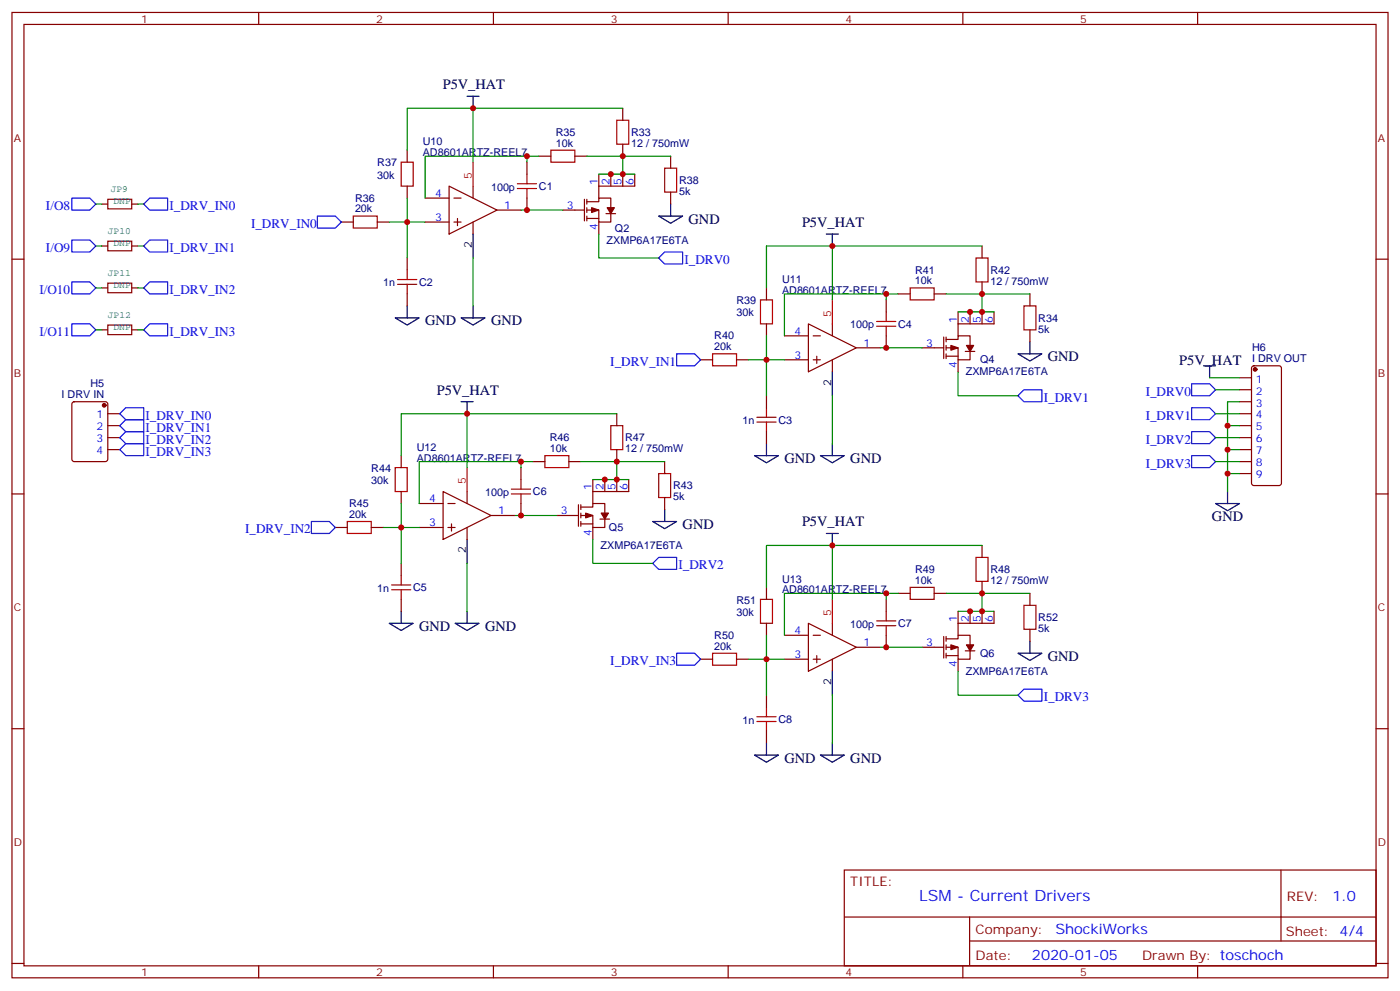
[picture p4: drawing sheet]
<svg xmlns="http://www.w3.org/2000/svg" width="412mm" height="292mm" viewBox="0 0 412 292" stroke-linecap="round" stroke-linejoin="round" font-family="sans-serif">
<g fill="none" stroke="#870000" stroke-width=".35">
<path d="M3.5 3.7h405.4v284.3h-405.4zM7.1 7.2h398.2v277.3h-398.2zM76.2 3.7v3.5M145.3 3.7v3.5M214.5 3.7v3.5M283.6 3.7v3.5M352.8 3.7v3.5M183.4 31.9v3.5M119.9 44.2v3.6M119.9 54.8v3.5M125.2 58.3h7.1M132.3 54.8l14.1 7.1-14.1 7z"/>
<path d="M133.7 58.3h2.1M139.3 54.8v3.5M155.2 47.8v3.5M155.2 58.3v3.6M158.7 46h3.6M169.3 46h3.6M172.2 58.7v6.4M172.9 59.4h3.5v-1.1h3.5v2.9M172.9 58.7v1.4M176.4 51.3v7M179.9 51.3v3.5M183.4 42.5v3.5"/>
<path d="M183.4 51.3v3.5M187 51.3v3.5h-10.6M197.6 46v3.5M197.6 56.6v3.5M3.5 76.3h3.6M100.5 65.4h3.6M111.1 65.4h3.6M119.9 76v3.5M125.2 65.4h7.1M133.7 65.4h2.1M134.8 64.3v2.2M139.3 65.4v3.5"/>
<path d="M146.4 61.9h7.1M165.8 61.9h6.4M172.9 61.9h3.5v3.5h3.5v-2.5M172.9 64.3h3.5M172.9 61.2v1.4M172.9 63.6v1.5M176.4 65.4v3.5M178.5 62.9h2.8M289.3 72.5v3.5M405.3 76.3h3.6M119.9 86.6v3.5M225.8 84.8v3.5"/>
<path d="M225.8 95.4v3.5M231.1 98.9h7M238.1 95.4l14.1 7-14.1 7.1zM239.5 98.9h2.2M245.2 95.4v3.5M261.1 88.3v3.6M261.1 98.9v3.5M264.6 86.6h3.5M275.2 86.6h3.5M278 99.3v6.3M278.7 100h3.5v-1.1h3.6v2.8M278.7 99.3v1.4"/>
<path d="M282.2 91.9v7M285.8 91.9v3.5M289.3 83v3.6M289.3 91.9v3.5M292.8 91.9v3.5h-10.6M303.4 86.6v3.5M303.4 97.2v3.5M21.4 118.5l.5-.2h9.1l.7 .5v16.5l-.4 .6-9.4 .1-.7-.5v-16.5zM206.4 106h3.5M217 106h3.5M225.8 116.6v3.5M231.1 106h7"/>
<path d="M239.5 106h2.2M240.6 104.9v2.1M245.2 106v3.5M252.2 102.4h7.1M271.6 102.4h6.4M278.7 102.4h3.5v3.6h3.6v-2.5M278.7 104.9h3.5M278.7 101.7v1.5M278.7 104.2v1.4M282.2 106v3.5M284.3 103.5h2.9M365.1 111.3h3.6"/>
<path d="M365.1 114.8h3.6M365.1 118.3h3.6M368.9 107.9l.5-.2h7.4l.6 .5 .1 34.1-.5 .7h-7.6l-.7-.4v-34.2zM31.7 121.8h3.6M31.7 125.4h3.6M31.7 128.9h3.6M31.7 132.4h3.6M118.2 134.2v3.5M153.5 137.7v3.6M157 136h3.5M167.6 136h3.5M181.7 121.8v3.6"/>
<path d="M181.7 132.4v3.6M195.8 136v3.5M225.8 127.1v3.6M365.1 136h3.6M365.1 121.8h3.6M365.1 125.4h3.6M365.1 128.9h3.6M365.1 132.4h3.6M365.1 139.5h3.6M3.5 145.5h3.6M98.8 155.4h3.5M109.4 155.4h3.5"/>
<path d="M118.2 144.8v3.5M123.5 155.4h7M123.5 148.3h7M130.5 144.8l14.1 7-14.1 7.1zM131.9 155.4h2.2M131.9 148.3h2.2M133 154.3v2.1M137.6 144.8v3.5M137.6 155.4v3.5M144.6 151.8h7.1M153.5 148.3v3.5M164 151.8h6.4"/>
<path d="M170.4 148.7v6.3M171.1 149.4h3.5v-1.1h3.6v2.8M171.1 151.8h3.5v3.6h3.6v-2.5M171.1 154.3h3.5M171.1 148.7v1.4M171.1 151.1v1.4M171.1 153.6v1.4M174.6 141.3v7M174.6 155.4v3.5M176.7 152.9h2.9M178.2 141.3v3.5M181.7 141.3v3.5"/>
<path d="M185.2 141.3v3.5h-10.6M195.8 146.5v3.6M405.3 145.5h3.6M118.2 165.9v3.6M118.2 176.5v3.6M225.8 173v3.5M261.1 176.5v3.6M264.6 174.8h3.5M275.2 174.8h3.5M289.3 160.7v3.5M289.3 171.2v3.6M303.4 174.8v3.5"/>
<path d="M206.4 194.2h3.5M217 194.2h3.5M225.8 183.6v3.5M231.1 194.2h7M231.1 187.1h7M238.1 183.6l14.1 7-14.1 7.1zM239.5 194.2h2.2M239.5 187.1h2.2M240.6 193.1v2.1M245.2 183.6v3.5M245.2 194.2v3.5M252.2 190.6h7.1"/>
<path d="M261.1 187.1v3.5M271.6 190.6h6.4M278 187.5v6.3M278.7 188.2h3.5v-1.1h3.6v2.8M278.7 190.6h3.5v3.6h3.6v-2.5M278.7 187.5v1.4M278.7 189.9v1.4M278.7 192.4v1.4M278.7 193.1h3.5M282.2 180.1v7M282.2 194.2v3.5M284.3 191.7h2.9"/>
<path d="M285.8 180.1v3.5M289.3 180.1v3.5M292.8 180.1v3.5h-10.6M303.4 185.3v3.6M3.5 214.6h3.6M225.8 204.8v3.5M225.8 215.3v3.6M405.3 214.6h3.6M248.7 256.3h156.6v28.2h-156.6zM377.3 256.3v20.9M248.7 270.1h156.5M285.6 277.2h119.6"/>
<path d="M285.6 270.1v14.1M3.5 283.8h3.6M76.2 284.5v3.5M145.3 284.5v3.5M214.5 284.5v3.5M283.6 284.5v3.5M352.8 284.5v3.5M405.3 283.8h3.6"/>
</g>
<g fill="none" stroke="#a10000" stroke-width=".35">
<path d="M181.7 35.4h3.5v7.1h-3.5zM118.2 47.8h3.5v7h-3.5zM152.4 55.5h5.6M152.4 54.1h5.6M155.2 51.3v2.8M155.2 55.5v2.8M162.3 44.2h7v3.6h-7zM195.8 49.5h3.5v7.1h-3.5zM104.1 63.6h7v3.6h-7zM119.9 79.5v2.8M287.5 76h3.5v7h-3.5zM117.1 83.7h5.7"/>
<path d="M117.1 82.3h5.7M119.9 83.7v2.9M224 88.3h3.5v7.1h-3.5zM258.2 96.1h5.7M258.2 94.7h5.7M261.1 91.9v2.8M261.1 96.1v2.8M268.1 84.8h7.1v3.5h-7.1zM301.6 90.1h3.6v7.1h-3.6zM209.9 104.2h7.1v3.5h-7.1zM116.4 137.7h3.5v7.1h-3.5zM160.5 134.2h7.1v3.5h-7.1z"/>
<path d="M179.9 125.4h3.5v7h-3.5zM194 139.5h3.6v7h-3.6zM223 124.3h5.6M223 122.9h5.6M225.8 120.1v2.8M225.8 124.3v2.8M102.3 153.6h7.1v3.5h-7.1zM150.6 145.5h5.7M150.6 144.1h5.7M153.5 141.3v2.8M153.5 145.5v2.8M115.4 173.7h5.6"/>
<path d="M115.4 172.3h5.6M118.2 169.5v2.8M118.2 173.7v2.8M224 176.5h3.5v7.1h-3.5zM268.1 173h7.1v3.5h-7.1zM287.5 164.2h3.5v7h-3.5zM301.6 178.3h3.6v7h-3.6zM209.9 192.4h7.1v3.5h-7.1zM258.2 184.3h5.7M258.2 182.9h5.7M261.1 180.1v2.8M261.1 184.3v2.8"/>
<path d="M223 212.5h5.6M223 211.1h5.6M225.8 208.3v2.8M225.8 212.5v2.8"/>
</g>
<g fill="#870000" stroke="#870000" stroke-width=".35">
<path d="M174.3 61.2l2.1 .7-2.1 .7z"/>
<path d="M178.9 61.2h2.1l-1.1 1.7z"/>
<path d="M280.1 101.7l2.1 .7-2.1 .8z"/>
<path d="M284.7 101.7h2.1l-1 1.8z"/>
<path d="M172.5 151.1l2.1 .7-2.1 .7z"/>
<path d="M177.1 151.1h2.1l-1 1.8z"/>
<path d="M280.1 189.9l2.1 .7-2.1 .7z"/>
<path d="M284.7 189.9h2.1l-1 1.8z"/>
<circle cx="30.7" cy="119.4" r=".53"/>
<circle cx="369.7" cy="108.8" r=".53"/>
</g>
<path d="M31.7 58.7h7.1v2.8h-7.1zM30 60.1h1.7M30 72.5h1.7M31.7 71h7.1v2.9h-7.1zM38.8 60.1h1.8M38.8 72.5h1.8M30 84.8h1.7M30 97.2h1.7M31.7 83.4h7.1v2.8h-7.1zM31.7 95.7h7.1v2.9h-7.1zM38.8 84.8h1.8M38.8 97.2h1.8" fill="none" stroke="#850000" stroke-width=".35"/>
<g fill="none" stroke="#000" stroke-width=".35">
<path d="M137.6 28.4h3.5M139.3 28.4v3.5M139.3 68.9v7.1M194 63.6h7.1l-3.5 2.2zM197.6 60.1v3.5M243.4 68.9h3.5M245.2 68.9v3.6M116.4 93.6h7.1l-3.6 2.1zM119.9 90.1v3.5M135.8 93.6h7.1l-3.6 2.1zM139.3 90.1v3.5M135.8 118.3h3.5"/>
<path d="M137.6 118.3v3.5M245.2 109.5v7.1M299.9 104.2h7l-3.5 2.1zM303.4 100.7v3.5M354.5 107.7h3.6M356.3 107.7v3.6M222.2 134.2h7.1l-3.5 2.1zM225.8 130.7v3.5M241.7 134.2h7l-3.5 2.1zM245.2 130.7v3.5M137.6 158.9v7M192.3 153.6h7l-3.5 2.1z"/>
<path d="M195.8 150.1v3.5M243.4 157.1h3.5M245.2 157.1v3.6M358.1 148.3h7l-3.5 2.1zM361.6 144.8v3.5M114.7 183.6h7l-3.5 2.1zM118.2 180.1v3.5M134.1 183.6h7l-3.5 2.1zM137.6 180.1v3.5M245.2 197.7v7.1M299.9 192.4h7l-3.5 2.1zM303.4 188.9v3.5"/>
<path d="M225.8 218.9v3.5M245.2 218.9v3.5M222.2 222.4h7.1l-3.5 2.1zM241.7 222.4h7l-3.5 2.1z"/>
</g>
<path d="M139.3 47.8v7M245.2 88.3v7.1M137.6 137.7v7.1M245.2 176.5v7.1" fill="none" stroke="#f00" stroke-width=".35"/>
<g fill="none" stroke="#00f" stroke-width=".35">
<path d="M21.2 58.3h5.3l1.7 1.8-1.7 1.8h-5.3zM21.2 70.7h5.3l1.7 1.8-1.7 1.7h-5.3zM42.3 60.1l1.8-1.8h5.3v3.6h-5.3zM42.3 72.5l1.8-1.8h5.3v3.5h-5.3zM93.5 63.6h5.3l1.7 1.8-1.7 1.8h-5.3zM195.8 74.2h5.3v3.6h-5.3l-1.8-1.8zM21.2 83h5.3l1.7 1.8-1.7 1.8h-5.3zM21.2 95.4h5.3l1.7 1.8-1.7 1.7h-5.3zM42.3 84.8l1.8-1.8h5.3v3.6h-5.3zM44.1 95.4h5.3v3.5h-5.3l-1.8-1.7zM199.3 104.2h5.3l1.8 1.8-1.8 1.7h-5.3zM301.6 114.8h5.3v3.5h-5.3l-1.7-1.7z"/>
<path d="M351 113h5.3l1.8 1.8-1.8 1.8h-5.3zM37 120.1h5.3v3.5h-5.3l-1.7-1.8zM37 123.6h5.3v3.5h-5.3l-1.7-1.7zM37 127.1h5.3v3.6h-5.3l-1.7-1.8zM37 130.7h5.3v3.5h-5.3l-1.7-1.8zM351 120.1h5.3l1.8 1.7-1.8 1.8h-5.3zM351 127.1h5.3l1.8 1.8-1.8 1.8h-5.3zM351 134.2h5.3l1.8 1.8-1.8 1.7h-5.3zM91.7 153.6h5.3l1.8 1.8-1.8 1.7h-5.3zM194 164.2h5.3v3.5h-5.3l-1.7-1.8zM199.3 192.4h5.3l1.8 1.8-1.8 1.7h-5.3zM299.9 204.8l1.7-1.8h5.3v3.5h-5.3z"/>
</g>
<g fill="none" stroke="#008700" stroke-width=".35">
<path d="M139.3 31.9h-19.4v12.3M139.3 31.9v15.9M139.3 31.9h44.1M119.9 58.3v7.1h-5.2M155.2 46v1.8M158.7 46h-33.5v12.3M172.9 46h24.7M183.4 46v5.3h-7M183.4 51.3h3.6M28.2 60.1h1.8M28.2 72.5h1.8M40.6 60.1h1.7"/>
<path d="M40.6 72.5h1.7M125.2 65.4h-5.3v10.6M139.3 76v14.1M153.5 61.9h12.3M176.4 68.9v7.1h17.6M245.2 72.5h44.1M28.2 84.8h1.8M28.2 97.2h1.8M40.6 84.8h1.7M40.6 97.2h1.7M225.8 98.9v7.1h-5.3M225.8 84.8v-12.3h19.4v15.8"/>
<path d="M261.1 86.6v1.7M264.6 86.6h-33.5v12.3M278.7 86.6h10.6v5.3h3.5M282.2 91.9h7.1M289.3 86.6h14.1M231.1 106h-5.3v10.6M245.2 116.6v14.1M259.3 102.4h12.3M282.2 109.5v7.1h17.7M356.3 111.3h8.8M358.1 114.8h7M365.1 118.3h-3.5v7.1"/>
<path d="M137.6 121.8h-19.4v12.4M153.5 136v1.7M157 136h-33.5v12.3M171.1 136h24.7M181.7 121.8h-44.1v15.9M181.7 136v5.3h3.5M358.1 121.8h7M358.1 128.9h7M358.1 136h7M365.1 139.5h-3.5v5.3M365.1 132.4h-3.5v7.1M365.1 125.4h-3.5v7"/>
<path d="M118.2 148.3v7.1h-5.3M123.5 155.4h-5.3v10.5M151.7 151.8h12.3M174.6 158.9v7h17.7M174.6 141.3h7.1M137.6 165.9v14.2M245.2 160.7h-19.4v12.3M245.2 160.7v15.8M245.2 160.7h44.1M261.1 174.8v1.7M264.6 174.8h-33.5v12.3M278.7 174.8h24.7"/>
<path d="M289.3 174.8v5.3h-7.1M225.8 187.1v7.1h-5.3M231.1 194.2h-5.3v10.6M259.3 190.6h12.3M282.2 197.7v7.1h17.7M289.3 180.1h3.5M245.2 204.8v14.1"/>
</g>
<g fill="#c00">
<circle cx="285.8" cy="180.1" r=".88"/>
<circle cx="181.7" cy="136" r=".88"/>
<circle cx="285.8" cy="91.9" r=".88"/>
<circle cx="289.3" cy="91.9" r=".88"/>
<circle cx="183.4" cy="51.3" r=".88"/>
<circle cx="179.9" cy="51.3" r=".88"/>
<circle cx="289.3" cy="86.6" r=".88"/>
<circle cx="139.3" cy="31.9" r=".88"/>
<circle cx="245.2" cy="160.7" r=".88"/>
<circle cx="361.6" cy="125.4" r=".88"/>
<circle cx="361.6" cy="139.5" r=".88"/>
<circle cx="261.1" cy="174.8" r=".88"/>
<circle cx="225.8" cy="194.2" r=".88"/>
<circle cx="118.2" cy="155.4" r=".88"/>
<circle cx="153.5" cy="136" r=".88"/>
<circle cx="225.8" cy="106" r=".88"/>
<circle cx="155.2" cy="61.9" r=".88"/>
<circle cx="155.2" cy="46" r=".88"/>
<circle cx="119.9" cy="65.4" r=".88"/>
<circle cx="361.6" cy="132.4" r=".88"/>
<circle cx="137.6" cy="121.8" r=".88"/>
<circle cx="245.2" cy="72.5" r=".88"/>
<circle cx="261.1" cy="190.6" r=".88"/>
<circle cx="153.5" cy="151.8" r=".88"/>
<circle cx="261.1" cy="102.4" r=".88"/>
<circle cx="183.4" cy="46" r=".88"/>
<circle cx="181.7" cy="141.3" r=".88"/>
<circle cx="178.2" cy="141.3" r=".88"/>
<circle cx="289.3" cy="174.8" r=".88"/>
<circle cx="289.3" cy="180.1" r=".88"/>
<circle cx="261.1" cy="86.6" r=".88"/>
</g>
<text font-size="4.6" fill="#00f" x="270.8" y="265.3">LSM - Current Drivers</text>
<g font-size="4.2">
<text x="130.4" y="26.2">P5V_HAT</text>
<text x="202.8" y="65.9">GND</text>
<text x="236.2" y="66.8">P5V_HAT</text>
<text x="125.2" y="95.9">GND</text>
<text x="144.6" y="95.9">GND</text>
<text x="308.7" y="106.4">GND</text>
<text x="347.4" y="107.4">P5V_HAT</text>
<text x="128.6" y="116.2">P5V_HAT</text>
<text x="231.1" y="136.4">GND</text>
<text x="250.5" y="136.4">GND</text>
<text x="201.1" y="155.8">GND</text>
<text x="236.2" y="155">P5V_HAT</text>
<text x="357" y="153.6">GND</text>
<text x="123.5" y="185.8">GND</text>
<text x="142.9" y="185.8">GND</text>
<text x="308.7" y="194.6">GND</text>
<text x="231.1" y="224.6">GND</text>
<text x="250.5" y="224.6">GND</text>
</g>
<g font-size="4.2" fill="#00f">
<text x="392.5" y="265.5">1.0</text>
<text x="310.9" y="275.1">ShockiWorks</text>
<text x="304" y="282.9">2020-01-05</text>
</g>
<g font-size="3.9" fill="#00f">
<text x="13.5" y="61.9">I/O8</text>
<text x="49.9" y="61.9">I_DRV_IN0</text>
<text x="73.9" y="67.2">I_DRV_IN0</text>
<text x="13.5" y="74.2">I/O9</text>
<text x="49.9" y="74.2">I_DRV_IN1</text>
<text x="201.6" y="77.8">I_DRV0</text>
<text x="11.6" y="86.6">I/O10</text>
<text x="49.9" y="86.6">I_DRV_IN2</text>
<text x="11.6" y="98.9">I/O11</text>
<text x="49.9" y="98.9">I_DRV_IN3</text>
<text x="179.8" y="107.7">I_DRV_IN1</text>
<text x="307.4" y="118.3">I_DRV1</text>
<text x="337.5" y="116.6">I_DRV0</text>
<text x="42.9" y="123.6">I_DRV_IN0</text>
<text x="337.5" y="123.6">I_DRV1</text>
<text x="42.9" y="127.1">I_DRV_IN1</text>
<text x="42.9" y="130.7">I_DRV_IN2</text>
<text x="337.5" y="130.7">I_DRV2</text>
<text x="42.9" y="134.2">I_DRV_IN3</text>
<text x="337.5" y="137.7">I_DRV3</text>
<text x="72.2" y="157.1">I_DRV_IN2</text>
<text x="199.8" y="167.7">I_DRV2</text>
<text x="179.8" y="195.9">I_DRV_IN3</text>
<text x="307.4" y="206.5">I_DRV3</text>
</g>
<g font-size="3.9" fill="#800">
<text x="250.5" y="260.8">TITLE:</text>
<text x="379.1" y="265.5">REV:</text>
<text x="287.4" y="275">Company:</text>
<text x="378.7" y="275.7">Sheet: 4/4</text>
<text x="287.4" y="282.7">Date:</text>
<text x="336.4" y="282.8">Drawn By: toschoch</text>
</g>
<g font-size="3.2" fill="#800">
<text x="41.6" y="6.7">1</text>
<text x="110.8" y="6.7">2</text>
<text x="179.9" y="6.7">3</text>
<text x="249.1" y="6.7">4</text>
<text x="318.2" y="6.7">5</text>
<text x="4.1" y="41.8">A</text>
<text x="405.9" y="41.8">A</text>
<text x="4.1" y="110.9">B</text>
<text x="405.9" y="110.9">B</text>
<text x="4.1" y="180.1">C</text>
<text x="405.9" y="180.1">C</text>
<text x="4.1" y="249.2">D</text>
<text x="405.9" y="249.2">D</text>
<text x="41.6" y="287.5">1</text>
<text x="110.8" y="287.5">2</text>
<text x="179.9" y="287.5">3</text>
<text x="249.1" y="287.5">4</text>
<text x="318.2" y="287.5">5</text>
</g>
<g font-size="3.2" fill="#000080">
<text x="163.7" y="40">R35</text>
<text x="185.9" y="40.1">R33</text>
<text x="124.5" y="46">AD8601ARTZ-REEL7</text>
<text x="124.5" y="42.8">U10</text>
<text x="163.7" y="43.2">10k</text>
<text x="185.9" y="43.3">12 / 750mW</text>
<text x="111.1" y="52.6">30k</text>
<text x="111.1" y="49">R37</text>
<text x="104.6" y="59.4">R36</text>
<text x="144.6" y="56.1">100p</text>
<text x="158.7" y="56">C1</text>
<text x="200" y="57.4">5k</text>
<text x="200" y="54.2">R38</text>
<text x="104.6" y="62.6">20k</text>
<text x="178.7" y="71.8">ZXMP6A17E6TA</text>
<text x="181.2" y="68.2">Q2</text>
<text x="230.4" y="83.4">U11</text>
<text x="269.5" y="83.7">10k</text>
<text x="269.5" y="80.6">R41</text>
<text x="291.7" y="83.9">12 / 750mW</text>
<text x="291.7" y="80.6">R42</text>
<text x="112.9" y="84.4">1n</text>
<text x="123.5" y="84.2">C2</text>
<text x="217" y="89.6">R39</text>
<text x="230.4" y="86.6">AD8601ARTZ-REEL7</text>
<text x="217" y="93.2">30k</text>
<text x="305.9" y="94.8">R34</text>
<text x="210.4" y="100">R40</text>
<text x="250.5" y="96.7">100p</text>
<text x="264.6" y="96.5">C4</text>
<text x="305.9" y="98">5k</text>
<text x="210.4" y="103.2">20k</text>
<text x="288.7" y="107">Q4</text>
<text x="368.8" y="106.7">I DRV OUT</text>
<text x="368.8" y="103.4">H6</text>
<text x="26.6" y="114">H5</text>
<text x="284.5" y="110.6">ZXMP6A17E6TA</text>
<text x="18.2" y="117.3">I DRV IN</text>
<text x="218.7" y="124.9">1n</text>
<text x="229.3" y="124.7">C3</text>
<text x="161.9" y="130">R46</text>
<text x="184.1" y="130">R47</text>
<text x="122.8" y="136">AD8601ARTZ-REEL7</text>
<text x="122.8" y="132.8">U12</text>
<text x="161.9" y="133.1">10k</text>
<text x="184.1" y="133.3">12 / 750mW</text>
<text x="109.4" y="142.6">30k</text>
<text x="109.4" y="139">R44</text>
<text x="102.8" y="149.4">R45</text>
<text x="142.9" y="146.1">100p</text>
<text x="157" y="145.9">C6</text>
<text x="198.3" y="147.4">5k</text>
<text x="198.3" y="144.1">R43</text>
<text x="102.8" y="152.5">20k</text>
<text x="176.9" y="161.7">ZXMP6A17E6TA</text>
<text x="179.4" y="156.4">Q5</text>
<text x="230.4" y="171.6">U13</text>
<text x="269.5" y="171.9">10k</text>
<text x="269.5" y="168.8">R49</text>
<text x="291.7" y="172.1">12 / 750mW</text>
<text x="291.7" y="168.8">R48</text>
<text x="111.1" y="174.3">1n</text>
<text x="121.7" y="174.1">C5</text>
<text x="217" y="177.8">R51</text>
<text x="230.4" y="174.8">AD8601ARTZ-REEL7</text>
<text x="217" y="181.4">30k</text>
<text x="250.5" y="184.9">100p</text>
<text x="264.6" y="184.7">C7</text>
<text x="305.9" y="183">R52</text>
<text x="210.4" y="191.3">20k</text>
<text x="210.4" y="188.2">R50</text>
<text x="305.9" y="186.2">5k</text>
<text x="288.7" y="193.5">Q6</text>
<text x="284.5" y="198.8">ZXMP6A17E6TA</text>
<text x="218.7" y="213.1">1n</text>
<text x="229.3" y="212.9">C8</text>
</g>
<g font-size="3.2" fill="#f00">
<text x="139" y="52.7" transform="rotate(-90 139 52.7)">5</text>
<text x="244.8" y="93.3" transform="rotate(-90 244.8 93.3)">5</text>
<text x="137.2" y="142.7" transform="rotate(-90 137.2 142.7)">5</text>
<text x="244.8" y="181.5" transform="rotate(-90 244.8 181.5)">5</text>
</g>
<g font-size="3.2" fill="#00f">
<text x="128.2" y="58">4</text>
<text x="176" y="54.5" transform="rotate(-90 176 54.5)">1</text>
<text x="179.6" y="54.5" transform="rotate(-90 179.6 54.5)">2</text>
<text x="183.1" y="54.5" transform="rotate(-90 183.1 54.5)">5</text>
<text x="186.6" y="54.5" transform="rotate(-90 186.6 54.5)">6</text>
<text x="128.2" y="65.1">3</text>
<text x="148.5" y="61.5">1</text>
<text x="167" y="61.5">3</text>
<text x="176" y="67.8" transform="rotate(-90 176 67.8)">4</text>
<text x="281.9" y="95" transform="rotate(-90 281.9 95)">1</text>
<text x="285.4" y="95" transform="rotate(-90 285.4 95)">2</text>
<text x="288.9" y="95" transform="rotate(-90 288.9 95)">5</text>
<text x="292.5" y="95" transform="rotate(-90 292.5 95)">6</text>
<text x="234" y="98.6">4</text>
<text x="234" y="105.6">3</text>
<text x="254.4" y="102.1">1</text>
<text x="272.8" y="102.1">3</text>
<text x="281.9" y="108.3" transform="rotate(-90 281.9 108.3)">4</text>
<text x="370" y="112.7">1</text>
<text x="370" y="116.2">2</text>
<text x="370" y="119.7">3</text>
<text x="28.4" y="123.3">1</text>
<text x="370" y="123.3">4</text>
<text x="28.4" y="126.8">2</text>
<text x="28.4" y="130.3">3</text>
<text x="370" y="126.8">5</text>
<text x="370" y="130.3">6</text>
<text x="28.4" y="133.8">4</text>
<text x="370" y="133.8">7</text>
<text x="370" y="137.4">8</text>
<text x="370" y="140.9">9</text>
<text x="126.4" y="148">4</text>
<text x="174.3" y="144.4" transform="rotate(-90 174.3 144.4)">1</text>
<text x="177.8" y="144.4" transform="rotate(-90 177.8 144.4)">2</text>
<text x="181.3" y="144.4" transform="rotate(-90 181.3 144.4)">5</text>
<text x="184.9" y="144.4" transform="rotate(-90 184.9 144.4)">6</text>
<text x="126.4" y="155">3</text>
<text x="146.8" y="151.5">1</text>
<text x="165.2" y="151.5">3</text>
<text x="174.3" y="157.7" transform="rotate(-90 174.3 157.7)">4</text>
<text x="281.9" y="183.2" transform="rotate(-90 281.9 183.2)">1</text>
<text x="285.4" y="183.2" transform="rotate(-90 285.4 183.2)">2</text>
<text x="288.9" y="183.2" transform="rotate(-90 288.9 183.2)">5</text>
<text x="292.5" y="183.2" transform="rotate(-90 292.5 183.2)">6</text>
<text x="234" y="186.8">4</text>
<text x="254.4" y="190.3">1</text>
<text x="272.8" y="190.3">3</text>
<text x="234" y="193.8">3</text>
<text x="281.9" y="196.5" transform="rotate(-90 281.9 196.5)">4</text>
</g>
<g font-size="3.2">
<text x="139" y="73.1" transform="rotate(-90 139 73.1)">2</text>
<text x="244.8" y="113.6" transform="rotate(-90 244.8 113.6)">2</text>
<text x="137.2" y="163" transform="rotate(-90 137.2 163)">2</text>
<text x="244.8" y="201.8" transform="rotate(-90 244.8 201.8)">2</text>
</g>
<g font-size="2.8" fill="#008484">
<text x="32.6" y="56.7">JP9</text>
<text x="33.4" y="60.2">DNP</text>
<text x="31.8" y="69">JP10</text>
<text x="33.4" y="72.5">DNP</text>
<text x="31.8" y="81.4">JP11</text>
<text x="33.4" y="84.9">DNP</text>
<text x="31.8" y="93.7">JP12</text>
<text x="33.4" y="97.2">DNP</text>
</g>
</svg>
